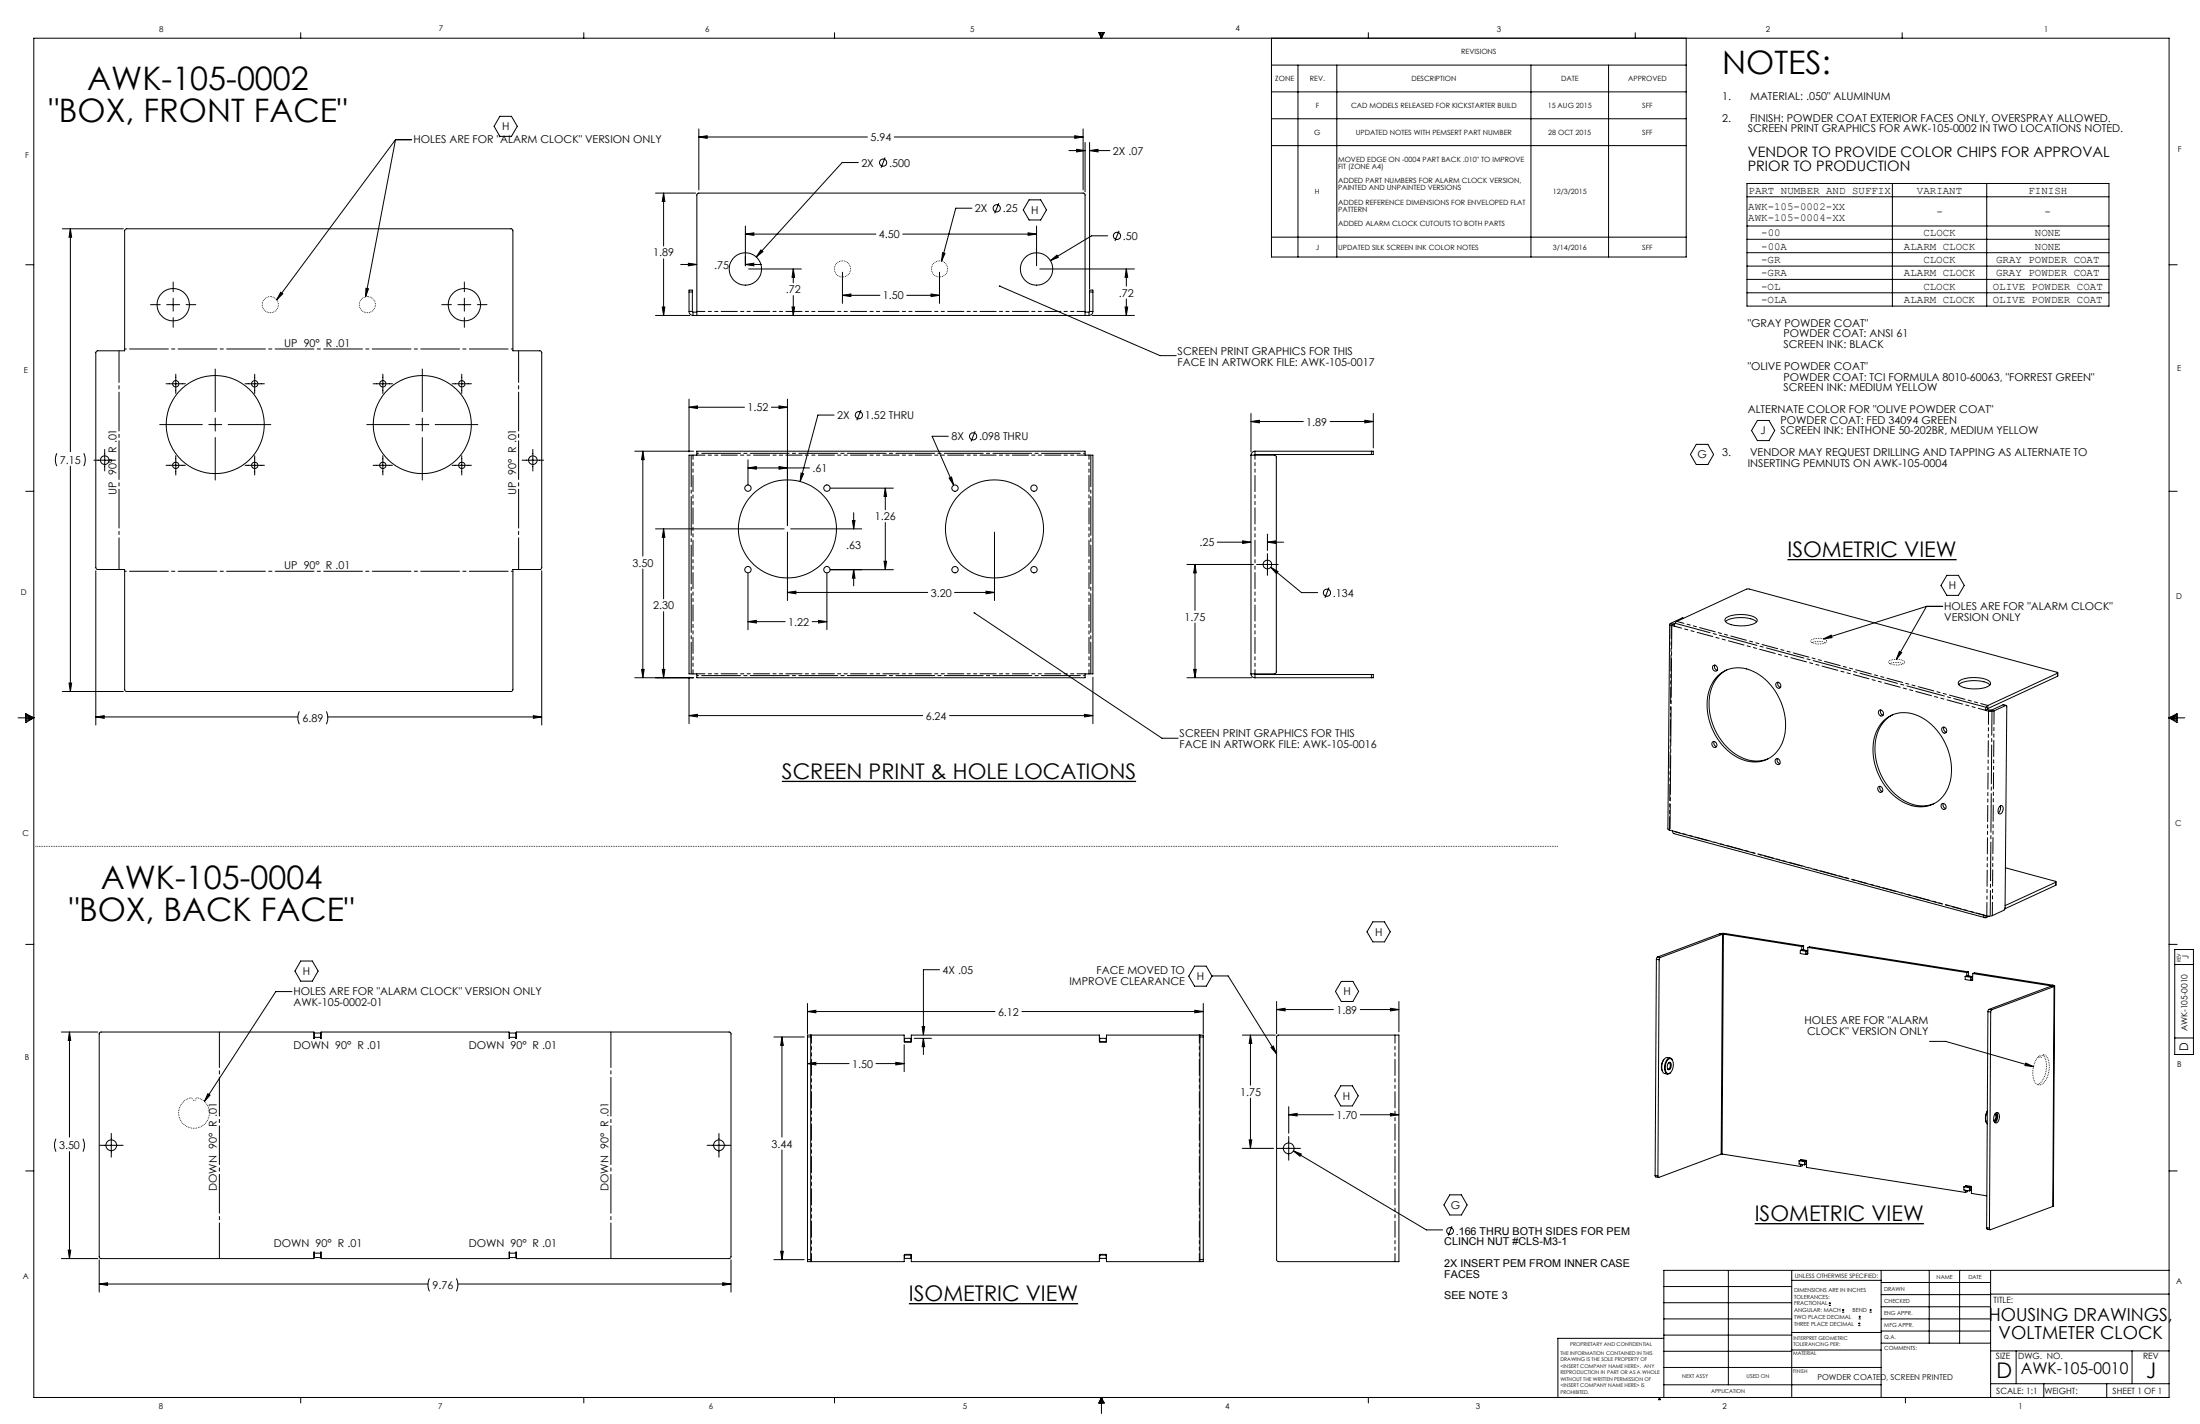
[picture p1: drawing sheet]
<svg xmlns="http://www.w3.org/2000/svg" width="864mm" height="559mm" viewBox="0 0 864 559" stroke-linecap="round" stroke-linejoin="round" font-family="sans-serif">
<path d="M701.7 219.6h66.4M306.9 306.6h139.1M688.8 480.2h66.4M356.8 511.6h66.4" fill="none" stroke="#000" stroke-width=".51"/>
<g fill="none" stroke="#000" stroke-width=".39">
<path d="M13.3 15h838.2v533.4h-838.2zM118 12.8v2.2M229.2 12.8v2.2M327.6 12.8v2.2M431.3 12.8h2.2l-1.1 2.2zM431.5 12.8l.9 2.2M432 12.8l.4 2.2M432.7 12.8l-.3 2.2M433 12.8l-.6 2.2M499.1 15v85.9h162.8v-85.9M537.1 12.8v2.2M641.9 12.8v2.2"/>
<path d="M746.7 12.8v2.2M499.1 25.5h162.8M499.1 36.1h162.8M509.5 25.5v75.4M524.8 25.5v75.4M601 25.5v75.4M631.4 25.5v75.4M155.3 54.8h6.3M155.3 54.8l-46.7 62.9M155.3 54.8l-11.8 61.7M196.2 45.6h4.6l2.3 4-2.3 3.9h-4.6l-2.2-3.9zM274.3 53.8l3.3-.5v1z"/>
<path d="M274.3 50.6v23.9M274.3 53.8h66.2M351 53.8h74.2M419.6 59.1h6.3M421.9 53.3l3.3 .5-3.3 .5zM422.6 58.6l3.3 .5-3.3 .5zM425.2 50.6v23.9M425.9 55.9v19.3M427.7 59.1l3.3-.5v1zM427.7 55.9v57.4M427.7 59.1h8M499.1 46.6h162.8"/>
<path d="M499.1 57.1h162.8M257.3 75.8h15.7M260.5 75.8l.5 3.3h-1zM260.5 75.8v20.7M336.9 63.8h-6.3l-33.7 37.1M347.5 61.8l-1.6 4M392.1 79.7l-1.6 4M404 78.4h4.5l2.3 4-2.3 3.9h-4.5l-2.3-3.9zM685.8 72h142.1v48.1h-142.1zM685.8 77.2h142.1M742.8 72v48.1M779.9 72v48.1"/>
<path d="M24.4 89.8h24M27.6 89.8l.5 3.3h-1zM27.6 89.8v87.4M49.1 90l.6-.2h150.9l.5 .2 .2 .4v47.3h10.6l.8 .6v84.6l-.6 .6h-10.8v47.3l-.2 .3-.4 .3h-151.1l-.5-.3-.2-.5v-47.1h-10.7l-.6-.8v-84.3l.2-.5 .6-.2h10.5v-47.1zM292.6 91.9l3.3-.5v1zM292.6 88.7v15.6M292.6 91.9h51.2M298.7 98.1l.8 .6-2.6 2.2zM354.4 91.9h52.5M370 99.2l.9 .2-1.3 3.1zM381.5 81.7h-6.3l-5.6 20.8M403.6 91.4l3.3 .5-3.3 .5z"/>
<path d="M406.9 88.7v15.6M434.8 92.5h-6.3l-16.2 9.8M439.3 90.6l-1.6 4M499.1 93.1h162.8M685.8 88.7h142.1M685.8 93.9h142.1M685.8 99.2h142.1M10.1 103.9h3.2M59.1 119.6h3.8M65.4 119.6h5.1M68 110.7v3.8M68 117v5.1"/>
<path d="M73.1 119.6h3.8M110.2 114.7l.8 .6-2.4 2.4zM143.7 113.1l.9 .2-1.1 3.2zM173.4 119.6h3.8M179.7 119.6h5.1M182.3 110.7v3.8M182.3 117v5.1M187.4 119.6h3.8M260.5 101.6v22.2M267.2 103.8h6.3M270.2 103.3l3.3 .5-3.3 .5zM292.6 103.8l3.3-.5v1z"/>
<path d="M292.6 103.8h6.3M293.9 105.6h20.7M311.4 105.6l.5 3.2h-1zM311.4 105.6v5.4M311.4 116v7.8M330.7 115.9l3.3-.5v1zM330.7 106.8v12.3M330.7 115.9h14.7M356 115.9h12.8M365.5 115.4l3.3 .5-3.3 .5zM368.8 106.8v12.3M392.4 112.3l63 27.3h6.3"/>
<path d="M408.2 105.6h37.1M412.3 102.3l2.6-2.2 .5 .9zM442.1 105.6l.6 3.2h-1.1zM442.1 105.6v6.7M442.1 117.3v6.5M685.8 104.4h142.1M685.8 109.6h142.1M685.8 114.9h142.1M851.5 103.9h3.1M68 124.6v3.8M182.3 124.6v3.8M257.3 123.8h13.5"/>
<path d="M260 120.5h1l-.5 3.3zM273.5 123.8v-47.4l.6-.6h151.4l.4 .6v47.4M273.5 122.5l-1.7-.2v-8.5h-1.3v8.4a1.57 1.57 0 0 0 1.5 1.6h155.5a1.57 1.57 0 0 0 1.5-1.6v-8.4h-1.3v8.5l-1.8 .2M310.9 120.5h1l-.5 3.3zM428.7 123.8h16.6M441.6 120.5h1.1l-.6 3.3zM65.2 150.6h7.6M69 146.8v7.6M84.5 144.8v16.7M96.2 150.6h7.6M100 146.8v7.6M146.5 150.6h7.6"/>
<path d="M150.3 146.8v7.6M165.8 144.8v16.7M177.5 150.6h7.6M181.3 146.8v7.6M270.5 159.8l3.3-.5v1zM270.5 156.6v20.7M270.5 159.8h21.7M302.8 159.8h6.3M305.8 159.3l3.3 .5-3.3 .5zM309.1 156.6v49.7M22.3 177.9l-.6 2.3 .6 2.7M32.9 177.9l.6 2.3-.6 2.7"/>
<path d="M41.1 176.4v8.4M62.7 166.6h16.7M69 178.8v7.6M82 166.6h5M84.5 164.1v5.1M84.5 171.7v16.7M89.6 166.6h16.7M100 178.8v7.6M144 166.6h16.7M150.3 178.8v7.6M163.2 166.6h5.1M165.8 164.1v5.1"/>
<path d="M165.8 171.7v16.7M170.9 166.6h16.7M181.3 178.8v7.6M209.2 176.4v8.4M249.2 177.1h23.1M252.3 177.1l.6 3.3h-1.1zM252.3 177.1v41.1M270.5 178.6h3v-1.5h152.4v1.5h3.1v85.8h-3.1v1.6h-152.4v-1.6h-3zM327.4 162.9h-6.3l-7 26M338 160.9l-1.7 4M372.3 171.2h-6.4l8.5 19.2M382.8 169.2l-1.6 4"/>
<path d="M491.1 165.4l3.3-.5v1zM491.1 178.6h9.1l.6 .2 .2 .6v84.3l-.2 .5-.6 .2h-9.1M491.1 178.6a1.57 1.57 0 0 1 1.5-1.5h46.5v1.3h-46.6l-.1 .2M491.1 162.2v15.1M491.1 178.6v85.8M491.1 165.4h20.5M522.1 165.4h17M535.8 164.9l3.3 .5-3.3 .5zM539.1 162.2v13.6M665.9 174.4h4.5l2.3 3.9-2.3 4h-4.5l-2.3-4zM689.9 165h4.5l2.3 3.9-2.3 4h-4.5l-2.3-4zM10.1 192.8h3.2"/>
<path d="M27.6 182.9v88.5M36.9 180.6h8.4M65.2 182.6h7.6M96.2 182.6h7.6M146.5 182.6h7.6M177.5 182.6h7.6M204.9 180.6h8.5M293.6 183.6l3.3-.5v1zM293.6 180.4v9.9M293.6 183.6h24.1M305.8 183.1l3.3 .5-3.3 .5zM314.5 185.6l.9 .3-1.3 3z"/>
<path d="M325.9 191.6h24.8M347.5 191.6l.5 3.2h-1zM347.5 191.6v8.4M372.6 187.6l.9-.4 .9 3.2zM851.5 192.8h3.1M257.3 207.5h50.5M260.5 207.5l.5 3.4h-1zM260.5 207.5v27.5M309.1 208.8v26.9M310.4 207.5h27.9M334.6 204.3h1l-.5 3.2zM335.1 201.2v6.3"/>
<path d="M347.5 205v18.6M390.4 208.8v26.9M477.8 212.8h13.3M487.8 212.2l3.3 .6-3.3 .5zM497.5 212.8l3.3-.6v1.1zM497.5 209.6v6.4M497.5 212.8h6.4M497.5 217.3v8.5M37.6 224v60.5M212.7 224v60.5M252.3 223.3v42.7M293.6 224.8v22.3"/>
<path d="M309.1 232.5l3.3-.5v1zM309.1 232.5h55.1M324.6 224.8v22.3M325.9 223.6h24.8M335.1 223.6l.5 3.3h-1zM335.1 223.6v6.3M347 220.2h1l-.5 3.4zM374.7 232.5h15.7M387.1 232l3.3 .5-3.3 .5zM465.9 221.5h26.1M469.1 221.5l.5 3.3h-1zM469.1 221.5v18"/>
<path d="M493.3 221.5h8.5M498.8 222.6l2.9 1.7-.6 .8zM498.8 222.6l12.1 10h6.3M521.7 230.6l-1.6 4M756.2 237.9h6.4M756.2 237.9l-11.8 20.9M756.2 237.9l-40.4 12.8M764.2 225.8h4.6l2.3 3.9-2.3 3.9h-4.6l-2.3-3.9zM260.5 240v26M293.6 243.9l3.3-.4v1zM293.6 243.9h14.6M318.8 243.9h5.8"/>
<path d="M321.3 243.5l3.3 .4-3.3 .6zM382.5 240.5l73.6 49.2h6.4M469.1 244.5v21.5M655.4 245l-.7 80.3 .2 .3 1.7 .5 .5 1 122.1 33M657.5 244.6l-.8 .4 .6 .2M660.9 242.6l-.5-.1-4.7 2.2-.3 .4 1.9 .6 .2-1.1 .7-.7 27.3-12.7 1.1-.1 121.2 32.9-27.5 12.9-.7 .7-.2 1.1M677.3 243.9a12.7 12.7 0 0 1 11.7-.3l.5 .4M677.5 242.5a13.1 13.1 0 0 1 11.9 .1l.4 .7a3.2 3.2 0 0 1-3.3 2.1 12.6 12.6 0 0 1-9-1.3l-.4-.6zM715.8 250.7l3-1.5 .3 1zM745.6 255.6l.9 .5-2.1 2.7zM24.4 271.4h24M27.1 268h1l-.5 3.4z"/>
<path d="M117.5 279.2l-.6 2 .1 1.3 .5 1.7M128.1 279.2l.6 2-.1 1.3-.5 1.7M249.2 266h23.1M251.8 262.7h1.1l-.6 3.3zM260 262.7h1l-.5 3.3zM270.5 265.7v18.3M429 265.7v18.3M465.9 266h25.4M468.6 262.7h1l-.5 3.3zM491.1 264.4a1.51 1.51 0 0 0 1.5 1.6h46.5v-1.3h-46.5l-.2-.3M672.6 261.1a1.19 1.19 0 0 1 1.5 .8 1.19 1.19 0 0 1-.7 1.5 1.34 1.34 0 0 1-.8-2.3zM673.1 261v1.1l1 .9"/>
<path d="M674.3 265.3a12.6 12.6 0 0 1 16.4-.5 23.6 23.6 0 0 1 8.9 26.8 12 12 0 0 1-18 5.4 23.5 23.5 0 0 1-10.2-27.5l1.3-2.3zM677.8 262.9a14.5 14.5 0 0 0-6.9 14.6 23.2 23.2 0 0 0 15.2 20.7l3.8 .5 4.1-.9M697.4 267.8a1.21 1.21 0 0 1 1.6 .8 1.21 1.21 0 0 1-.8 1.5 1.41 1.41 0 0 1-.8-2.3zM698 267.7l-.1 1.1 1 .9M737.6 278.8a1.15 1.15 0 0 1 1.6 .7 1.15 1.15 0 0 1-.9 1.5l-.6-.4-.3-.8zM738.3 278.6l.1 1.4 .8 .6M768.9 268.7a12.6 12.6 0 0 1 10.6-.9l1.6 1M769.1 267.3a13 13 0 0 1 11.9 .1l.4 .6a3.1 3.1 0 0 1-3.3 2.1 12.6 12.6 0 0 1-9-1.2l-.4-.7zM779.4 278.7l2.9 .4 5-2.2 .5 .3-.7 79.2-.5 .8-4.7 2.2-1.2 .1-2-.4a.75 .75 0 0 0 .1 .8 .75 .75 0 0 0 .8 .2l1.2-.6M780.1 278.4l-.7 .3M787.5 276.8l-1.1-.3-4.8 2.2-1.5-.3M807.8 264l-.1 1.4-27.4 12.7-.2 .3"/>
<path d="M7.1 281.7h6.2M10.1 280l3.2 1.7-3.2 1.9zM10.1 280.5l3.2 1.2M10.1 281.1l3.2 .6M13.3 281.7l-3.2 1.2M13.3 281.7l-3.2 .5M37.6 281.3l3.3-.5v1.1zM37.6 281.3h79.3M128.7 281.3h84M209.4 280.8l3.3 .5-3.3 .6zM270.5 280.8l3.3-.5v1zM270.5 280.8h91.7"/>
<path d="M372.7 280.8h56.3M425.7 280.3l3.3 .5-3.3 .5zM672.1 291.3a1.16 1.16 0 0 1 1.7 .5 1.16 1.16 0 0 1-.7 1.6l-1.1-1zM672.9 291l-.1 1 .4 .7 .6 .3M697 298a1.16 1.16 0 0 1 1.7 .5 1.16 1.16 0 0 1-.7 1.6l-.9-.6-.3-.8zM697.7 297.7v1l1 1M739.4 282.9a12.6 12.6 0 0 1 16.4-.5 23.6 23.6 0 0 1 8.9 26.8 12 12 0 0 1-18 5.4 23.5 23.5 0 0 1-10.1-27.5l1.2-2.3zM743 280.5a14.5 14.5 0 0 0-7 14.6 23.2 23.2 0 0 0 15.3 20.7l3.8 .5 4-.9M762.5 285.5a1.16 1.16 0 0 1 1.6 .7 1.16 1.16 0 0 1-.9 1.5l-1-1.2zM763.1 285.3l-.1 1.1 1 .9M851.5 281.7h6.1M851.5 281.7l3.1 .5"/>
<path d="M851.5 281.7l3.1 1.2M851.5 281.7l3.1-1.7v3.6zM854.6 281.1l-3.1 .6M854.6 280.5l-3.1 1.2M737.4 308.8a1.16 1.16 0 0 1 1.6 .6 1.16 1.16 0 0 1-.9 1.5l-.9-.7-.1-.8zM738 308.6l.1 1.4 .9 .6M762.2 315.5a1.16 1.16 0 0 1 1.6 .6 1.16 1.16 0 0 1-.9 1.5l-.9-1.1zM762.8 315.3v1l1 1M785.1 316.4l.5-.3a1.85 1.85 0 0 1 .6 1.9 1.85 1.85 0 0 1-1.4 1.4 2.27 2.27 0 0 1 .3-3zM785.2 316.3l.1 1.2-.9 1.5M787.2 340.5l19.9 5.6-20 9.3M807.1 346l-.1 1.4-20 9.2"/>
<path d="M10.1 370.6h3.2M118 377.1h4.6l2.3 4-2.3 3.9h-4.6l-2.2-3.9zM468.9 379.1h4.6l2.3 3.9-2.3 4h-4.6l-2.2-4zM538.9 361.7h4.6l2.2 4-2.2 3.9h-4.6l-2.3-3.9zM650.2 376.4l1.1 .2M650.2 376.4l-.5 84.9M650.6 375.6l-.4 .8M650.6 375.6l1.1 .1M651.3 376.6l-.5 84.8M651.7 375.7l-.4 .9M675.1 366.4l1.1 .2M675.1 366.4l-24.5 9.2"/>
<path d="M676.2 366.6l-.6 86.3M676.2 366.6l-24.5 9.1M676.5 366.6h-.3M676.5 366.6l-.5 86.3M676.5 366.6l30.8 4.8M677.2 366.3l-2.1 .1M677.2 366.3l-.7 .3M677.2 366.3l30.8 4.9M706.7 372.9v1.3l2.1 .3M706.7 372.9l2.1 .4M707.2 372.7l2.4 .4h-.2M707.2 372.7l-.5 .2"/>
<path d="M707.2 372.7l2.2 .4M707.3 371.4v1.3M708 371.2l-.7 .2M708 371.2v1.6M708.8 373.3v1.2M709 374.4l.5 .1M709.4 374.3l.1 .2M709.4 374.3l-.6 .2M709.4 373.1l-.6 .2M709.4 373.1v1.2M709.5 374.3v.2M709.6 371.8l62.4 9.8"/>
<path d="M709.6 371.8l-.1 2.5M709.6 371.8l.8-.3 62.3 9.9M709.6 374.2l-.1 .1M851.5 370.6h3.1M853.7 372.6h7.3v41.2h-7.3zM853.7 378.5h7.3M114.6 389.1h-6.3l-28.1 43.2M317 396.9l3.3-.4v.9zM317 393.8v11.9M317 396.9h73.6M368.8 380.5h-6.3v25.7M401.1 396.9h71.2"/>
<path d="M469 396.5l3.3 .4-3.3 .5zM472.3 393.8v11.9M475.8 383h6.3l19 30.6M501.1 396.2l3.3-.5v1zM501.1 393v12.7M501.1 396.2h22.3M526.5 385.1h4.6l2.2 3.9-2.2 4h-4.6l-2.3-4zM534 396.2h15.1M545.8 395.7l3.3 .5-3.3 .5zM549.1 393v11.9M771.4 383.2v1.2l2.2 .3M771.4 383.2l2.2 .3"/>
<path d="M772 382.9l2.3 .4h-.2M772 382.9l-.6 .3M772 381.6v1.3M772.2 382.9h-.2M772.7 381.4l-.7 .2M772.7 381.4v1.6M773.6 383.5v1.2M773.8 384.7h.4M774.1 384.5l.1 .2M774.1 384.5l-.5 .2M774.1 383.3l-.5 .2M774.1 383.3v1.2"/>
<path d="M774.2 384.5v.2M774.3 384.4l-.1 .1M774.4 382l30.7 4.9M774.4 382l-.2 2.5M774.4 382l.7-.3 30.8 4.9M780.3 397l1.1 .2M780.3 397l-.4 84.8M780.8 396.1l-.5 .9M780.8 396.1l1.1 .1M781.4 397.2l-.5 84.8M781.9 396.2l-.5 1M805.1 386.9l.1 .1"/>
<path d="M805.1 386.9v.1M805.2 387l1.1 .1M805.2 387l-24.4 9.1M805.9 386.6l.6 .3-.2 .2M805.9 386.6l-.8 .3M806.3 387.1l-24.4 9.1M806.3 387.1l-.5 86.3M806.6 386.9l-.6 86.4-.2 .1M24.1 405h14.3M27.3 405l.5 3.3h-1zM27.3 405v41.2M39.2 405.2l.3-.2h83.7v2.5l.2-2.1h2.5l.1 2.1v-2.5h73.8v2.5l.2-2.1h2.5l.2 2.1v-2.5h83.8l.4 .6v87.8l-.7 .5h-83.5v-2.6l-.2 2.2h-2.5l-.2-2.2v2.6h-73.8v-2.6l-.1 2.2h-2.5l-.2-2.2v2.6l-83.8-.1-.5-.5v-87.7z"/>
<path d="M303.8 406.9h11.9M307 406.9l.5 3.3h-1zM307 406.9v39.3M317 417.4l3.3-.5v1zM317 417.4h16.3M318.2 406.2v88.9M318.2 406.2h-1.2v88.9h1.2M318.2 406.2h36.7v2.5h2.8v-2.5h73.9v2.5h2.7v-2.5h36.7M343.9 417.4h11M351.6 416.9l3.3 .5-3.3 .5zM354.9 410v10.5M355.1 409v-1.5h2.5v1.5"/>
<path d="M358.9 407.5h6.8M362 402.9h1l-.5 3.3zM362.5 407.5l.5 3.2h-1zM362.5 407.5v6.3M431.7 409v-1.5h2.5v1.5M471 406.2h1.3v88.9h-1.3M471 406.2v88.9M487.7 406.2h12.9M490.9 406.2l.5 3.3h-1zM490.9 406.2v19.7M498.9 411l.9-.5 1.3 3.1zM501.3 406.4l.4-.2h47.4v88.9h-47.2l-.6-.4-.2-87.8z"/>
<path d="M653.1 415.9a4.2 4.2 0 0 0-.6 4.2M654.8 415.8a1.08 1.08 0 0 1 1.2-.3 1.08 1.08 0 0 1 .7 1 4.1 4.1 0 0 1-1.7 4.8 2.69 2.69 0 0 1-1.1-3.9zM654.9 417.2a1.21 1.21 0 0 1 .9 1 1.21 1.21 0 0 1-.6 1.1l-.4 .2-.3-.2M655 417.1l.3-.2a1.68 1.68 0 0 1-.1 2.9 1.69 1.69 0 0 1-.2-2.7zM655.6 415.2a2.38 2.38 0 0 0-3.2 2.5v2.1l.4 1.1 1.8 .6M656.6 416.1a1.25 1.25 0 0 0-1.3-.9 1.25 1.25 0 0 0-1.2 1.1 4.3 4.3 0 0 0 .3 5.1h.8l.6-.6M757.4 408.7h6.4l34.4 9.9M795.2 417.2l3 1.4-3.3-.5zM853.7 407.3h7.3M81.6 429.2l.8 .6-2.2 2.5zM490.9 430.9v19.7M505.9 437.4l3.3-.5v1z"/>
<path d="M505.9 434.3v10.4M505.9 437.4h17.5M526.3 426.1h4.6l2.3 3.9-2.3 4h-4.6l-2.3-4zM534 437.4h15.1M545.8 436.9l3.3 .5-3.3 .5zM780.1 436.1a4.8 4.8 0 0 0 0 4.9M780.1 436a5.1 5.1 0 0 0-.4 4.5M783.1 437.3a1.52 1.52 0 0 1-.4 2.4M783.2 437a1.71 1.71 0 0 1-.5 2.9M783.3 436.9a.86 .86 0 0 1 1-.3 .86 .86 0 0 1 .5 1 2.27 2.27 0 0 1-1.6 3.1 2.97 2.97 0 0 1 .1-3.8zM783.7 436.6a2.99 2.99 0 0 1-.6 3.9M10.1 459.5h3.2"/>
<path d="M22 446.9l-.6 2v1.4l.6 1.6M27.3 451.9v42M32.6 446.9l.5 2v1.4l-.5 1.6M39.1 449.4h9.2M43.7 444.8v9.3M277.6 449.4h9.3M282.2 444.8v9.3M307 451.2v43.1M487.7 450.6h12.3M490.4 447.3h1l-.5 3.3zM501.2 450.6h9.3M505.9 446v9.3"/>
<path d="M507.7 451.6l3.1 1.3-.5 .8zM507.7 451.6l52.2 31h6.4M675.6 452.9l-24.4 9.1-.4-.6M676 452.9h-.4M676 452.9l30.8 4.8M706.2 455.5l2.2 .4M706.2 455.5v1.3l2.1 .3M706.8 455.3l.1-.3 2.1 .4M706.8 455.3l-.6 .2M706.8 455.3l2.1 .3M706.8 455.3h.1M706.8 456.8v.9"/>
<path d="M707.5 457v.5l-.7 .2M708.4 455.9l-.1 1.2M708.9 456.9l-.6 .2M708.9 455.6l-.5 .3M708.9 455.6v1.3M709 455.4l-.1 .2M709 455.4l.1 2.7 62.4 9.8M709.2 456.7l-.3 .2M851.5 459.5h3.1M569.1 468.9h4.6l2.2 3.9-2.2 4h-4.6l-2.3-4zM649.7 461.3l.2 .5 1.2 .2M649.7 461.3l1.1 .1"/>
<path d="M770.9 465.7l2.2 .4M770.9 465.7v1.3l2.2 .3M771.5 465.5l.1-.3 2.2 .4M771.5 467.1v.8M771.5 465.5l-.6 .2M771.5 465.5l2.1 .3M771.5 465.5h.1M772.2 467.2v.5l-.7 .2M773.1 466.1v1.2M773.6 467.1l-.5 .2M773.6 465.8l-.5 .3M773.6 465.8v1.3"/>
<path d="M773.8 465.6l-.2 .2M773.8 465.6l.1 2.7 6 1M773.9 467l-.3 .1M805.8 473.4l-24.5 9.2-.4-.6M24.1 493.9h14.3M26.8 490.6h1l-.5 3.3zM38.9 494.4v12.6M286.9 494.4v12.6M303.8 494.3h11.9M306.5 491h1l-.5 3.3zM318.2 495.1h36.7v-2.6h2.8v2.6h73.9v-2.6h2.7v2.6h36.7M355.1 492.3v1.5h2.5v-1.5"/>
<path d="M431.7 492.3v1.5h2.5v-1.5M570 481.2l-1.5 3.7M678.5 498.5v44.9M703.3 498.5v49.9M738.4 498.5v49.9M757.3 498.5v28.6M769.2 498.5v28.6M779.9 481.8l.1 .6 1.2 .2M779.9 481.8l1 .2M781.4 498.5v49.9M851.5 498.5h-198.4v49.9M38.9 503.9l3.3-.5v1z"/>
<path d="M38.9 503.9h129.1M168.6 501.7l-.6 2.3 .6 2.7M179.1 501.7l.6 2.3-.6 2.7M179.7 503.9h107.2M283.7 503.4l3.2 .5-3.2 .5zM653.1 517.6h50.2M653.1 511.2h50.2M653.1 504.9h50.2M703.3 502.4h35.1M717.9 512.3h.8M717.9 511.4h.8M718.3 511v.8"/>
<path d="M723.1 514.9h.8M723.1 514.1h.8M723.5 513.6v.9M729.4 519.4h.9M729.6 517.6h.8M729.6 516.7h.8M729.9 518.9v.9M730 516.3v.8M733.9 514.9h.8M733.9 514.1h.8M734.3 513.6v.9M738.4 517.6h43"/>
<path d="M738.4 512.8h43M738.4 508h43M738.4 503.3h43M781.4 507.8h70.1M653.1 536.6h85.3M653.1 530.3h50.2M653.1 523.9h50.2M653.1 525.2h-41.6v23.2M703.3 529.8h35.1M703.3 522.9h35.1M729.4 520.2h.9M738.4 527.1h43"/>
<path d="M738.4 522.3h43M781.4 530.1h70.1M791.4 530.1v12.9M836.9 530.1v12.9M118 548.4v2.1M229.2 548.4v2.1M327.6 548.4v2.1M432.4 548.4v6.3M432.4 548.4l1.1 2.2h-2.2zM432.4 548.4l.6 2.2M432.4 548.4l-.9 2.2M432.4 548.4l-.4 2.2"/>
<path d="M432.4 548.4l.3 2.2M537.1 548.4v2.1M651.4 548.4l.4 .9h-.7zM653.1 543.4h85.3M748 548.4v2.1M781.4 543h70.1M802.3 543v5.4M827 543v5.4"/>
<circle cx="346.7" cy="63.8" r="1.41"/>
<circle cx="391.3" cy="81.7" r="1.41"/>
<circle cx="438.5" cy="92.6" r="1.41"/>
<circle cx="68" cy="119.6" r="6.4"/>
<circle cx="182.3" cy="119.6" r="6.4"/>
<circle cx="292.6" cy="105.6" r="6.3"/>
<circle cx="406.9" cy="105.6" r="6.3"/>
<circle cx="69" cy="150.6" r="1.25"/>
<circle cx="100" cy="150.6" r="1.25"/>
<circle cx="150.3" cy="150.6" r="1.25"/>
<circle cx="181.3" cy="150.6" r="1.25"/>
<circle cx="84.5" cy="166.6" r="19.3"/>
<circle cx="165.8" cy="166.6" r="19.3"/>
<circle cx="337.1" cy="162.9" r="1.42"/>
<circle cx="382" cy="171.2" r="1.42"/>
<circle cx="41.1" cy="180.6" r="1.71"/>
<circle cx="69" cy="182.6" r="1.25"/>
<circle cx="100" cy="182.6" r="1.25"/>
<circle cx="150.3" cy="182.6" r="1.25"/>
<circle cx="181.3" cy="182.6" r="1.25"/>
<circle cx="209.2" cy="180.6" r="1.7"/>
<circle cx="293.6" cy="191.5" r="1.26"/>
<circle cx="324.6" cy="191.5" r="1.25"/>
<circle cx="374.9" cy="191.6" r="1.24"/>
<circle cx="405.9" cy="191.5" r="1.25"/>
<circle cx="309.1" cy="207.6" r="19.2"/>
<circle cx="390.4" cy="207.6" r="19.2"/>
<circle cx="293.6" cy="223.5" r="1.26"/>
<circle cx="324.6" cy="223.5" r="1.25"/>
<circle cx="374.9" cy="223.6" r="1.24"/>
<circle cx="405.9" cy="223.5" r="1.25"/>
<circle cx="497.5" cy="221.5" r="1.7"/>
<circle cx="520.9" cy="232.6" r="1.4"/>
<circle cx="43.7" cy="449.4" r="2.12"/>
<circle cx="282.2" cy="449.4" r="2.12"/>
<circle cx="505.9" cy="450.6" r="2.11"/>
<circle cx="569.2" cy="483" r="1.33"/>
</g>
<path d="M203.6 137.7v85.8M271.3 178.6v85.8M46.7 223.5v-85.8M428.2 264.4v-85.8" fill="none" stroke="#000" stroke-width=".39" stroke-dasharray="15.2 1.3 1.3 1.3" stroke-dashoffset="2.8"/>
<path d="M49 136.9h152.4M426 177.9h-152.4M201.4 224.2h-152.4M273.6 265.1h152.4" fill="none" stroke="#000" stroke-width=".39" stroke-dasharray="15.2 1.3 1.3 1.3" stroke-dashoffset="-1.9"/>
<path d="M123.4 407.1h2.5M200 407.1h2.5M125.9 491.8h-2.5M202.5 491.8h-2.5" fill="none" stroke="#000" stroke-width=".39" stroke-dasharray="15.2 1.3 1.3 1.3"/>
<path d="M86.1 405v88.9M239.8 493.9v-88.9" fill="none" stroke="#000" stroke-width=".39" stroke-dasharray="15.2 1.3 1.3 1.3" stroke-dashoffset="1.3"/>
<g fill="none" stroke="#000" stroke-width=".39" stroke-dasharray="0 .6" stroke-dashoffset=".2">
<path d="M106.1 116.4a3.2 3.2 0 0 1 2.9 4.5 3.2 3.2 0 0 1-5.4 .7 3.2 3.2 0 0 1 1.7-5.1l.8-.1M144.2 116.4a3.2 3.2 0 0 1 2.9 4.5 3.2 3.2 0 0 1-5.4 .7 3.2 3.2 0 0 1 1.7-5.1l.8-.1M330.7 108.7a3.2 3.2 0 0 0 2.9-4.6 3.2 3.2 0 0 0-5.4-.5 3.2 3.2 0 0 0 1.9 5l.6 .1M368.8 108.7a3.2 3.2 0 0 0 2.9-4.6 3.2 3.2 0 0 0-5.4-.5 3.2 3.2 0 0 0 1.9 5l.6 .1M712.1 252.5a5.8 5.8 0 0 0 5-.7l.1-.2a5.4 5.4 0 0 0-6-.5l-.4 .4 .2 .4 1.1 .6M715.9 251.9a7.4 7.4 0 0 0-4.6 .3M716.6 252.2l-.7-.3M742.6 260.7a5.8 5.8 0 0 0 5-.6l.1-.2a5.4 5.4 0 0 0-6-.6l-.3 .7 1.2 .7M746.4 260.2a7.4 7.4 0 0 0-4.6 .2M747.2 260.5l-.8-.3M13.7 332.1h597.7M800.8 415.1l.8-.3"/>
<path d="M801.6 413.8a7.7 7.7 0 0 1 .9 8.8l-1.4 2.2-1.4 .8M75.4 431.8h1.5M75.4 430.7a6.1 6.1 0 0 0-4.3 9.3 6.1 6.1 0 0 0 10.2 0 6.1 6.1 0 0 0-4.4-9.3"/>
</g>
<path d="M656.3 244.9l-.7 80.3M781.3 359.2l.6-80.4" fill="none" stroke="#000" stroke-width=".39" stroke-dasharray="15.2 1.3 1.3 1.3" stroke-dashoffset="5.6"/>
<path d="M780.2 277.7l-122.1-33M657.4 326.4l122.1 33" fill="none" stroke="#000" stroke-width=".39" stroke-dasharray="15.2 1.3 1.3 1.3" stroke-dashoffset="1.5"/>
<g fill="#000">
<path d="M507.7 451.6l3.1 1.3-.5 .8z"/>
<path d="M110.2 114.7l.8 .6-2.4 2.4zM143.7 113.1l.9 .2-1.1 3.2zM81.6 429.2l.8 .6-2.2 2.5z"/>
<path d="M392.1 112.1l.3 .2-.3-.2a.34 .34 0 0 0 .4 .5 .34 .34 0 0 0 .2-.5 .34 .34 0 0 0-.6 0zM498.9 411l.9-.5 1.3 3.1zM795.2 417.2l3 1.4-3.3-.5z"/>
<path d="M314.5 185.6l-.4 3.3 1.3-3zM293.6 243.9l3.3-.4v1zM321.3 243.5l3.3 .4-3.3 .6zM293.6 183.6l3.3-.5v1zM305.8 183.1l3.3 .5-3.3 .5zM372.6 187.6l1.8 2.8-.9-3.2zM347.5 191.6l.5 3.2h-1zM347 220.2h1l-.5 3.4zM335.1 223.6l.5 3.3h-1zM334.6 204.3h1l-.5 3.2zM309.1 232.5l3.3-.5v1zM387.1 232l3.3 .5-3.3 .5zM305.8 159.3l3.3 .5-3.3 .5zM270.5 159.8l3.3-.5v1zM252.3 177.1l.6 3.3h-1.1zM251.8 262.7h1.1l-.6 3.3zM270.5 280.8l3.3-.5v1zM425.7 280.3l3.3 .5-3.3 .5zM260.5 207.5l.5 3.4h-1zM260 262.7h1l-.5 3.3zM491.1 165.4l3.3-.5v1zM535.8 164.9l3.3 .5-3.3 .5zM487.8 212.2l3.3 .6-3.3 .5zM497.5 212.8l3.3-.6v1.1zM469.1 221.5l.5 3.3h-1zM468.6 262.7h1l-.5 3.3zM498.8 222.6l2.3 2.5 .6-.8zM292.6 91.9l3.3-.5v1zM403.6 91.4l3.3 .5-3.3 .5zM260 120.5h1l-.5 3.3zM260.5 75.8l.5 3.3h-1zM298.7 98.1l-1.8 2.8 2.6-2.2zM421.9 53.3l3.3 .5-3.3 .5zM274.3 53.8l3.3-.5v1zM422.6 58.6l3.3 .5-3.3 .5zM427.7 59.1l3.3-.5v1zM311.4 105.6l.5 3.2h-1zM310.9 120.5h1l-.5 3.3zM292.6 103.8l3.3-.5v1zM270.2 103.3l3.3 .5-3.3 .5zM370 99.2l-.4 3.3 1.3-3.1zM330.7 115.9l3.3-.5v1zM365.5 115.4l3.3 .5-3.3 .5zM412.3 102.3l3.1-1.3-.5-.9zM442.1 105.6l.6 3.2h-1.1zM441.6 120.5h1.1l-.6 3.3zM317 396.9l3.3-.4v.9zM469 396.5l3.3 .4-3.3 .5zM307 406.9l.5 3.3h-1zM306.5 491h1l-.5 3.3zM362.5 407.5l.5 3.2h-1zM362 402.9h1l-.5 3.3zM351.6 416.9l3.3 .5-3.3 .5zM317 417.4l3.3-.5v1zM501.1 396.2l3.3-.5v1zM545.8 395.7l3.3 .5-3.3 .5zM490.4 447.3h1l-.5 3.3zM490.9 406.2l.5 3.3h-1zM505.9 437.4l3.3-.5v1zM545.8 436.9l3.3 .5-3.3 .5zM27.6 89.8l.5 3.3h-1zM27.1 268h1l-.5 3.4zM37.6 281.3l3.3-.5v1.1zM209.4 280.8l3.3 .5-3.3 .6zM38.9 503.9l3.3-.5v1zM283.7 503.4l3.2 .5-3.2 .5zM27.3 405l.5 3.3h-1zM26.8 490.6h1l-.5 3.3z"/>
<path d="M745.6 255.6l.9 .5-2.1 2.7zM715.8 250.7l3-1.5 .3 1zM382.3 240.3l.2 .2-.3-.2a.35 .35 0 0 0 .2 .6 .35 .35 0 0 0 .4-.4 .35 .35 0 0 0-.5-.2z"/>
</g>
<path d="M656.1 245.4l-.7 80.3M779.9 359.4l.7-80.3M782.1 359.3l.7-80.3" fill="none" stroke="#000" stroke-width=".39" stroke-dasharray="6.3 1.3 1.3 1.3 1.3 1.3" stroke-dashoffset="1.1"/>
<g fill="none" stroke="#000" stroke-width=".39" stroke-dasharray="6.3 1.3 1.3 1.3 1.3 1.3">
<path d="M271.8 114.6h-1.3M429 114.6h-1.3M271.8 122.2h-1.3M272 122.5v1.3M427.5 122.5v1.3M427.7 122.2h1.3M492.6 178.3v-1.2M538.3 178.3v-1.2M656.8 245v-.1M656.8 244.9l-1.1-.3M656.8 245l-.7 .4M660.8 242.7l-.5-.2"/>
<path d="M492.6 264.7v1.3M538.3 266v-1.3M780.3 278.1v-1.3M781.4 278.7l-.8 .4M781.7 278.7l1.1 .3M787.3 276.8l-1-.2M807.7 265.4v-1.2M779.6 359.3v.8M806.9 347.4l.1-1.2M318.3 406.9h-1.3M355.1 409h2.5M431.7 409h2.5"/>
<path d="M472.3 406.9h-1.2M317 494.3h1.3M357.6 492.2h-2.5M434.2 492.2h-2.5M471.1 494.3h1.2"/>
</g>
<path d="M779.4 278.7l-122.1-33M780.3 276.9l-122.1-33M656.6 326.1l122.1 32.9" fill="none" stroke="#000" stroke-width=".39" stroke-dasharray="6.3 1.3 1.3 1.3 1.3 1.3" stroke-dashoffset="3.4"/>
<path d="M272 178.6v85.8M427.5 264.4v-85.8M492.6 264.4v-85.8" fill="none" stroke="#000" stroke-width=".39" stroke-dasharray="6.3 1.3 1.3 1.3 1.3 1.3" stroke-dashoffset="4.7"/>
<path d="M426 122.2h-152.4M426 178.6h-152.4M273.6 264.4h152.4M470.8 406.2v88.9M318.5 495.1v-88.9M547.6 495.1v-88.9" fill="none" stroke="#000" stroke-width=".39" stroke-dasharray="6.3 1.3 1.3 1.3 1.3 1.3" stroke-dashoffset="3.2"/>
<path d="M799.9 415l.9 .1M800.8 415.1v-1M801.6 414.8v-1M75.4 431.8v-1.1M76.9 431.8v-1.1" fill="none" stroke="#000" stroke-width=".39" stroke-dasharray="0 .6" stroke-dashoffset=".1"/>
<path d="M800.8 414.1a9.1 9.1 0 0 0-1.6 11 2.16 2.16 0 0 0 3.5-.8 9.2 9.2 0 0 0 .4-10l-1.5-.5" fill="none" stroke="#000" stroke-width=".39" stroke-dasharray="0 .6" stroke-dashoffset="-.1"/>
<g font-size="12.7">
<text x="676.1" y="29">NOTES:</text>
<text x="34.3" y="35.1">AWK-105-0002</text>
<text x="19.2" y="47.8">&quot;BOX, FRONT FACE&quot;</text>
<text x="39.6" y="348.8">AWK-105-0004</text>
<text x="27.1" y="361.5">&quot;BOX, BACK FACE&quot;</text>
</g>
<g font-size="8.5">
<text x="701.7" y="218.7">ISOMETRIC VIEW</text>
<text x="306.9" y="305.7">SCREEN PRINT &amp; HOLE LOCATIONS</text>
<text x="688.8" y="479.3">ISOMETRIC VIEW</text>
<text x="356.8" y="510.7">ISOMETRIC VIEW</text>
<text x="783.7" y="540.7">D</text>
<text x="842.5" y="540.7">J</text>
</g>
<g font-size="7.1">
<text x="780.7" y="518.4">HOUSING DRAWINGS,</text>
<text x="784.6" y="525.5">VOLTMETER CLOCK</text>
</g>
<text font-size="6.3" x="793.3" y="539.2">AWK-105-0010</text>
<g font-size="5.6">
<text x="686.1" y="61.5">VENDOR TO PROVIDE COLOR CHIPS FOR APPROVAL</text>
<text x="686.1" y="67.2">PRIOR TO PRODUCTION</text>
</g>
<text font-size="4.7" x="859" y="412.4" transform="rotate(-90 859 412.4)">D</text>
<g font-size="4.2">
<text x="676.1" y="39.3">1.</text>
<text x="687" y="39.3">MATERIAL: .050&quot; ALUMINUM</text>
<text x="676.1" y="47.7">2.</text>
<text x="687" y="47.7">FINISH: POWDER COAT EXTERIOR FACES ONLY, OVERSPRAY ALLOWED.</text>
<text x="197.1" y="51">H</text>
<text x="686" y="52">SCREEN PRINT GRAPHICS FOR AWK-105-0002 IN TWO LOCATIONS NOTED.</text>
<text x="162.3" y="56.3">HOLES ARE FOR &quot;ALARM CLOCK&quot; VERSION ONLY</text>
<text x="341.7" y="55.4">5.94</text>
<text x="338.1" y="65.4">2X</text>
<text x="349" y="65.4">.500</text>
<text x="436.9" y="60.7">2X .07</text>
<text x="686.4" y="76.1">PART NUMBER AND SUFFIX</text>
<text x="752.5" y="76.1">VARIANT</text>
<text x="796.3" y="76.1">FINISH</text>
<text x="382.7" y="83.3">2X</text>
<text x="393.6" y="83.3">.25</text>
<text x="404.8" y="83.8">H</text>
<text x="686.3" y="82.3">AWK-105-0002-XX</text>
<text x="686.3" y="86.5">AWK-105-0004-XX</text>
<text x="760.1" y="84.4">-</text>
<text x="802.6" y="84.4">-</text>
<text x="345" y="93.4">4.50</text>
<text x="440.8" y="94.1">.50</text>
<text x="691.4" y="92.8">-00</text>
<text x="755" y="92.8">CLOCK</text>
<text x="798.8" y="92.8">NONE</text>
<text x="256.4" y="100.6">1.89</text>
<text x="691.4" y="98">-00A</text>
<text x="747.4" y="98">ALARM CLOCK</text>
<text x="798.8" y="98">NONE</text>
<text x="280.3" y="105.4">.75</text>
<text x="691.3" y="103.3">-GR</text>
<text x="755" y="103.3">CLOCK</text>
<text x="783.5" y="103.3">GRAY POWDER COAT</text>
<text x="691.3" y="113.7">-OL</text>
<text x="691.3" y="108.5">-GRA</text>
<text x="747.4" y="108.5">ALARM CLOCK</text>
<text x="755" y="113.7">CLOCK</text>
<text x="782.3" y="113.7">OLIVE POWDER COAT</text>
<text x="783.5" y="108.5">GRAY POWDER COAT</text>
<text x="308.5" y="115.1">.72</text>
<text x="346.6" y="117.5">1.50</text>
<text x="439.2" y="116.4">.72</text>
<text x="691.3" y="119">-OLA</text>
<text x="747.4" y="119">ALARM CLOCK</text>
<text x="782.3" y="119">OLIVE POWDER COAT</text>
<text x="686.1" y="128.2">&quot;GRAY POWDER COAT&quot;</text>
<text x="111.6" y="136">UP 90° R .01</text>
<text x="700.1" y="136.6">SCREEN INK: BLACK</text>
<text x="700.1" y="132.4">POWDER COAT: ANSI 61</text>
<text x="462.3" y="139.3">SCREEN PRINT GRAPHICS FOR THIS</text>
<text x="462.3" y="143.5">FACE IN ARTWORK FILE: AWK-105-0017</text>
<text x="686.1" y="145.1">&quot;OLIVE POWDER COAT&quot;</text>
<text x="700.1" y="149.3">POWDER COAT: TCI FORMULA 8010-60063, &quot;FORREST GREEN&quot;</text>
<text x="700.1" y="153.6">SCREEN INK: MEDIUM YELLOW</text>
<text x="293.4" y="161.4">1.52</text>
<text x="328.6" y="164.4">2X</text>
<text x="339.5" y="164.4">1.52 THRU</text>
<text x="512.8" y="167">1.89</text>
<text x="686.1" y="162">ALTERNATE COLOR FOR &quot;OLIVE POWDER COAT&quot;</text>
<text x="698.9" y="166.3">POWDER COAT: FED 34094 GREEN</text>
<text x="373.5" y="172.8">8X</text>
<text x="384.3" y="172.8">.098 THRU</text>
<text x="691.1" y="170.4">J</text>
<text x="698.9" y="170.5">SCREEN INK: ENTHONE 50-202BR, MEDIUM YELLOW</text>
<text x="666.3" y="179.8">G</text>
<text x="676.1" y="179">3.</text>
<text x="687" y="179">VENDOR MAY REQUEST DRILLING AND TAPPING AS ALTERNATE TO</text>
<text x="23.5" y="182">7.15</text>
<text x="318.9" y="185.2">.61</text>
<text x="686.1" y="183.2">INSERTING PEMNUTS ON AWK-105-0004</text>
<text x="45.8" y="194.1" transform="rotate(-90 45.8 194.1)">UP 90° R .01</text>
<text x="202.6" y="194.1" transform="rotate(-90 202.6 194.1)">UP 90° R .01</text>
<text x="343.4" y="204.1">1.26</text>
<text x="332.2" y="215.3">.63</text>
<text x="470.8" y="214.3">.25</text>
<text x="111.6" y="223.2">UP 90° R .01</text>
<text x="248.3" y="222.3">3.50</text>
<text x="765.1" y="231.2">H</text>
<text x="256.4" y="239.1">2.30</text>
<text x="365.4" y="234.1">3.20</text>
<text x="523.2" y="234.1">.134</text>
<text x="763.2" y="239.5">HOLES ARE FOR &quot;ALARM CLOCK&quot;</text>
<text x="309.4" y="245.5">1.22</text>
<text x="465" y="243.6">1.75</text>
<text x="763.2" y="243.7">VERSION ONLY</text>
<text x="118.7" y="283.3">6.89</text>
<text x="363.4" y="282.4">6.24</text>
<text x="463.1" y="289.4">SCREEN PRINT GRAPHICS FOR THIS</text>
<text x="463.1" y="293.5">FACE IN ARTWORK FILE: AWK-105-0016</text>
<text x="539.8" y="367.1">H</text>
<text x="118.9" y="382.5">H</text>
<text x="370" y="382.1">4X .05</text>
<text x="430.5" y="382.3">FACE MOVED TO</text>
<text x="419.8" y="386.4">IMPROVE CLEARANCE</text>
<text x="469.8" y="384.5">H</text>
<text x="115.2" y="390.6">HOLES ARE FOR &quot;ALARM CLOCK&quot; VERSION ONLY</text>
<text x="115.2" y="394.7">AWK-105-0002-01</text>
<text x="527.4" y="390.5">H</text>
<text x="391.8" y="398.5">6.12</text>
<text x="524.6" y="397.8">1.89</text>
<text x="708.4" y="401.9">HOLES ARE FOR &quot;ALARM</text>
<text x="709.4" y="406">CLOCK&quot; VERSION ONLY</text>
<text x="115.2" y="411.7">DOWN 90° R .01</text>
<text x="184" y="411.7">DOWN 90° R .01</text>
<text x="334.5" y="419">1.50</text>
<text x="486.8" y="430">1.75</text>
<text x="527.2" y="431.5">H</text>
<text x="524.6" y="439">1.70</text>
<text x="23.2" y="451">3.50</text>
<text x="302.9" y="450.3">3.44</text>
<text x="85.2" y="467.4" transform="rotate(-90 85.2 467.4)">DOWN 90° R .01</text>
<text x="238.9" y="467.4" transform="rotate(-90 238.9 467.4)">DOWN 90° R .01</text>
<text x="569.5" y="474.3">G</text>
<text x="571.4" y="484.4">.166 THRU BOTH SIDES FOR PEM</text>
<text x="107.5" y="489.2">DOWN 90° R .01</text>
<text x="184" y="489.2">DOWN 90° R .01</text>
<text x="566.9" y="488.7">CLINCH NUT #CLS-M3-1</text>
<text x="566.9" y="497.1">2X INSERT PEM FROM INNER CASE</text>
<text x="566.9" y="501.4">FACES</text>
<text x="169.8" y="505.8">9.76</text>
<text x="566.9" y="509.8">SEE NOTE 3</text>
</g>
<g font-size="3.4">
<text x="859.1" y="376.3" transform="rotate(-90 859.1 376.3)">J</text>
<text x="858.7" y="404.8" transform="rotate(-90 858.7 404.8)">AWK-105-0010</text>
<text x="782.6" y="511.2">TITLE:</text>
<text x="783.5" y="533.3">SIZE</text>
<text x="792.3" y="533.3">DWG. NO.</text>
<text x="841.3" y="533.4">REV</text>
<text x="783.6" y="546.8">SCALE: 1:1</text>
<text x="802.5" y="546.9">WEIGHT:</text>
<text x="829.3" y="546.8">SHEET 1 OF 1</text>
</g>
<g font-size="3.2">
<text x="62.5" y="12.4">8</text>
<text x="172.3" y="12.3">7</text>
<text x="276.8" y="12.4">6</text>
<text x="380.9" y="12.4">5</text>
<text x="485" y="12.3">4</text>
<text x="587.5" y="12.4">3</text>
<text x="693.2" y="12.4">2</text>
<text x="802.4" y="12.4">1</text>
<text x="854.9" y="59.8">F</text>
<text x="9.9" y="62">F</text>
<text x="9.3" y="146.5">E</text>
<text x="854.7" y="145.5">E</text>
<text x="8.2" y="233.6">D</text>
<text x="854.3" y="234.9">D</text>
<text x="8.9" y="328.1">C</text>
<text x="853.9" y="324.1">C</text>
<text x="9.7" y="415.8">B</text>
<text x="854.6" y="418.6">B</text>
<text x="9" y="502">A</text>
<text x="854.3" y="503.9">A</text>
<text x="713.4" y="541.4">POWDER COATED, SCREEN PRINTED</text>
<text x="62.3" y="552.9">8</text>
<text x="172" y="552.9">7</text>
<text x="278.3" y="552.9">6</text>
<text x="377.9" y="552.8">5</text>
<text x="481" y="552.8">4</text>
<text x="579.3" y="552.8">3</text>
<text x="676.2" y="552.9">2</text>
<text x="792.4" y="552.8">1</text>
</g>
<g font-size="2.8">
<text x="573.6" y="21.3">REVISIONS</text>
<text x="500.6" y="31.8">ZONE</text>
<text x="514.2" y="31.8">REV.</text>
<text x="554" y="31.8">DESCRIPTION</text>
<text x="612.8" y="31.8">DATE</text>
<text x="639.1" y="31.8">APPROVED</text>
<text x="516.5" y="42.4">F</text>
<text x="530.3" y="42.4">CAD MODELS RELEASED FOR KICKSTARTER BUILD</text>
<text x="607.5" y="42.4">15 AUG 2015</text>
<text x="644.6" y="42.4">SFF</text>
<text x="515.9" y="52.9">G</text>
<text x="532.3" y="52.9">UPDATED NOTES WITH PEMSERT PART NUMBER</text>
<text x="607.8" y="52.9">28 OCT 2015</text>
<text x="644.6" y="52.9">SFF</text>
<text x="525.3" y="63.5">MOVED EDGE ON -0004 PART BACK .010&quot; TO IMPROVE</text>
<text x="525.3" y="66.3">FIT (ZONE A4)</text>
<text x="525.3" y="71.9">ADDED PART NUMBERS FOR ALARM CLOCK VERSION,</text>
<text x="516.2" y="76.2">H</text>
<text x="525.3" y="74.7">PAINTED AND UNPAINTED VERSIONS</text>
<text x="609.5" y="76.2">12/3/2015</text>
<text x="525.3" y="80.4">ADDED REFERENCE DIMENSIONS FOR ENVELOPED FLAT</text>
<text x="525.3" y="83.2">PATTERN</text>
<text x="525.3" y="88.9">ADDED ALARM CLOCK CUTOUTS TO BOTH PARTS</text>
<text x="516.5" y="98">J</text>
<text x="525.3" y="98">UPDATED SILK SCREEN INK COLOR NOTES</text>
<text x="609.5" y="98">3/14/2016</text>
<text x="644.6" y="98">SFF</text>
</g>
<text font-size="2.4" x="704.5" y="501.3">UNLESS OTHERWISE SPECIFIED:</text>
<g font-size="2.2">
<text x="760.2" y="501.8">NAME</text>
<text x="772.7" y="501.8">DATE</text>
<text x="704.3" y="506.9">DIMENSIONS ARE IN INCHES</text>
<text x="704.3" y="509.6">TOLERANCES:</text>
<text x="739.6" y="506.6">DRAWN</text>
<text x="704.3" y="512.2">FRACTIONAL</text>
<text x="704.3" y="514.9">ANGULAR: MACH</text>
<text x="727.2" y="514.9">BEND</text>
<text x="739.6" y="511.5">CHECKED</text>
<text x="704.3" y="517.5">TWO PLACE DECIMAL</text>
<text x="704.3" y="520.2">THREE PLACE DECIMAL</text>
<text x="739.6" y="516.1">ENG APPR.</text>
<text x="739.7" y="520.9">MFG APPR.</text>
<text x="739.6" y="525.6">Q.A.</text>
<text x="739.7" y="529.8">COMMENTS:</text>
</g>
<g font-size="2.1">
<text x="660.3" y="540.9">NEXT ASSY</text>
<text x="685.6" y="540.9">USED ON</text>
<text x="671.7" y="546.7">APPLICATION</text>
</g>
<g font-size="2">
<text x="856" y="377.7" transform="rotate(-90 856 377.7)">REV</text>
<text x="704" y="525.8">INTERPRET GEOMETRIC</text>
<text x="612.5" y="531.7">THE INFORMATION CONTAINED IN THIS</text>
<text x="616.3" y="528.1">PROPRIETARY AND CONFIDENTIAL</text>
<text x="703.9" y="531.8">MATERIAL</text>
<text x="704" y="528.3">TOLERANCING PER:</text>
<text x="612.5" y="534.2">DRAWING IS THE SOLE PROPERTY OF</text>
<text x="612.5" y="536.7">&lt;INSERT COMPANY NAME HERE&gt;. ANY</text>
<text x="612.5" y="539.3">REPRODUCTION IN PART OR AS A WHOLE</text>
<text x="703.9" y="538.7">FINISH</text>
<text x="612.5" y="541.8">WITHOUT THE WRITTEN PERMISSION OF</text>
<text x="612.5" y="544.3">&lt;INSERT COMPANY NAME HERE&gt; IS</text>
<text x="612.5" y="546.8">PROHIBITED.</text>
</g>
</svg>
